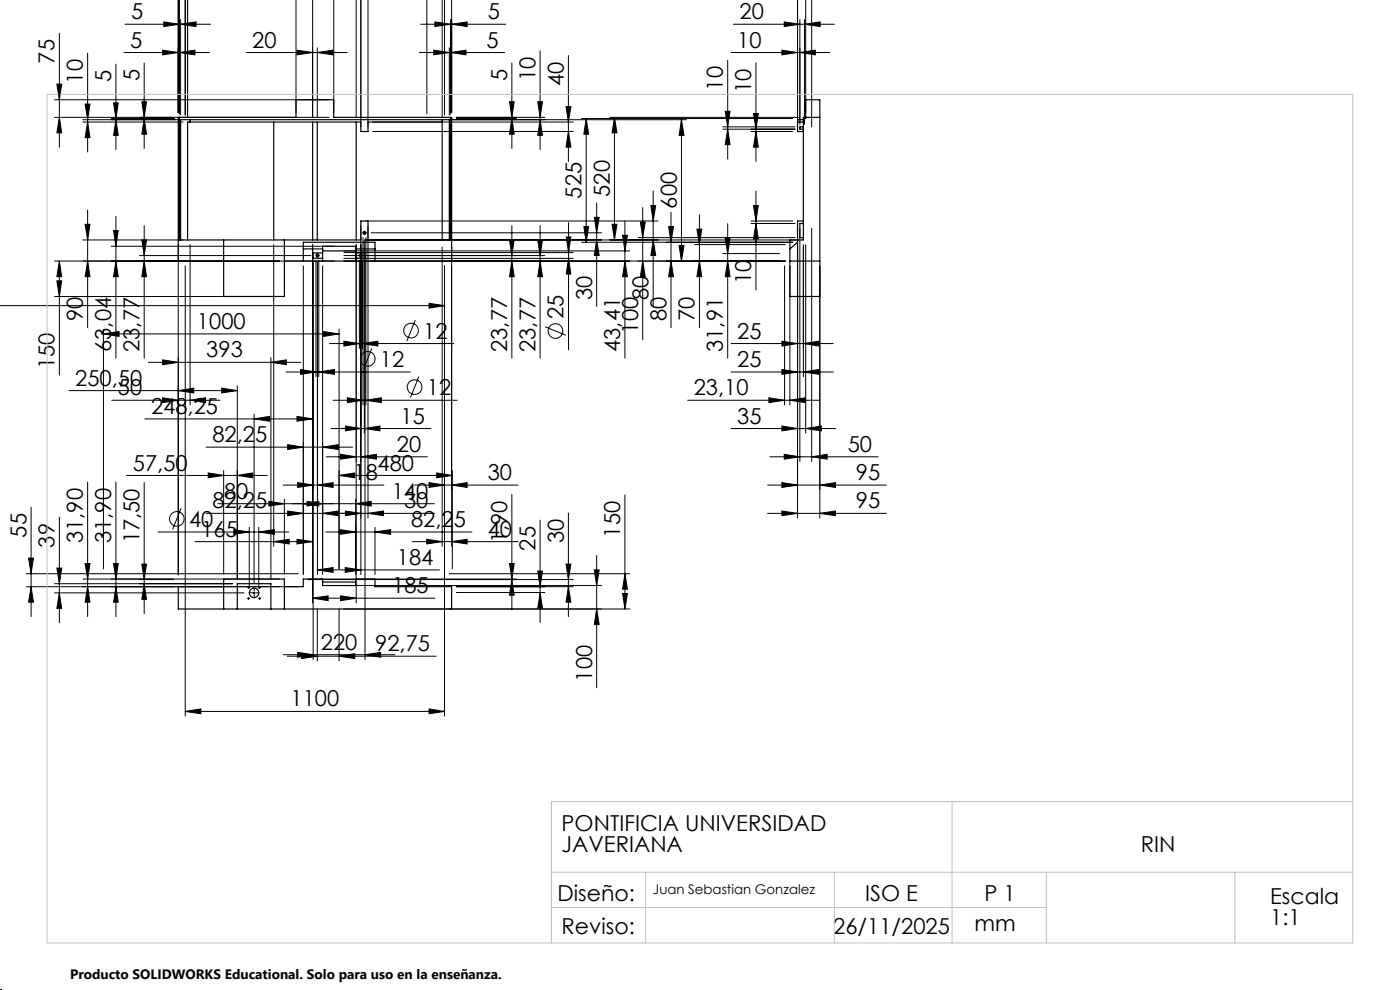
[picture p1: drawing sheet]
<svg xmlns="http://www.w3.org/2000/svg" width="297mm" height="210mm" viewBox="0 0 297 210" stroke-linecap="round" stroke-linejoin="round" font-family="sans-serif">
<g fill="none" stroke="#000" stroke-width=".25">
<path d="M38.1 24.9v26M40.3 25.4v.5M58.1 25.9v25M66.3 25.9v25M67.3 25.9v25M75.6 25.9v25M93.8 25.9h-15.7v2h-1.5v-2h-36.8v25M93.8 25.4v25.5M95.8 25.1h-.2v25.8M169.2 25.9h1.2M170.4 25.4h-1.2v2.5h1.2M170.4 26.9h-.7v.5h.7"/>
<path d="M173.9 24.9h-3.5v26h-2.8v12h6.3v-41.7h-3v3.9h-.5M37.8 50.9h38.8v-4h1.5v4h17.7M38.3 50.9v-25.5h57v25.5M47.4 55.4h-9.6v-30.5h25v-3.7h8v3.7h25v30.5h-35.5M47.4 50.9v12h12.9v-12M64.3 52.8h4.1M64.3 55.4v-4h15.3v4M68.4 53.6v1.2M68.4 53.6v-1.4h7.1v1.4M68.4 53.6h-2v1.2h2M68.4 54.8v.6M68.4 53.2h7.1"/>
<path d="M75.5 53.6v1.2M75.5 54.8v.6M75.5 53.6h1.9v1.2h-1.9M75.5 52.8h4.1M167.6 55.4h6.3M169.2 51.4l-1.6 1.4M170.4 46.9h-1.2v8.5M170.4 47.4h-.7v3h.7M47.4 124.5h-9.6v4.7h58v-4.7h-16.2v-1.7h-4.1v1.4h-7.1v-1.4h-4.1v1.7h-4M47.4 129.2v-6.4h12.9v6.4M50.3 129.2v-5.4h7.2v5.4M68.4 123.5h7.1"/>
<circle cx="67.3" cy="54.2" r=".3"/>
<circle cx="76.5" cy="54.2" r=".3"/>
<circle cx="77.3" cy="49.4" r=".3"/>
<circle cx="52.7" cy="124.6" r=".11"/>
<circle cx="52.7" cy="126.9" r=".09"/>
<circle cx="53.9" cy="125.8" r="1"/>
<circle cx="55.1" cy="124.6" r=".11"/>
<circle cx="55.1" cy="126.9" r=".09"/>
</g>
<g fill="none" stroke="#000" stroke-width=".21">
<path d="M37.8 -.1v24M38.1 -.1v24.3M39.3 -.1v24.5M39.8 -.1v25M62.8 -.1v24M66.3 0v24.9M70.8 -.1v24M75.6 -.1v25M76.6 -.1v27M78.1 -.1v27M90.6 -.1v24.3M93.8 -.1v25"/>
<path d="M94.3 -.1v24.5M95.8 -.1v24M169.2 -.1v27M170.9 -.1v24M172.2 -.1v27M12.1 17.8h1l-.5 3.4zM12.6 7v24.2M18.6 11.3v20.9M24.6 13.6v18.1M26.3 11.1h18.1M26.5 5.1h18.2M30.6 13.4v18.1"/>
<path d="M34.5 10.6l3.3 .5-3.3 .5zM34.7 4.6l3.4 .5-3.4 .5zM38.1 11.1l3.2-.5v1zM38.3 5.1l3.3-.5v1zM38.3 4.2v20.2M52.2 11.1h21.5M63 10.6l3.3 .5-3.3 .5zM67.3 11.1l3.3-.5v1zM67.3 10.2v14.7M89 11.1h18.1M89.2 5.1h18.1M92 10.6l3.3 .5-3.3 .5z"/>
<path d="M92.3 4.6l3.3 .5-3.3 .5zM95.3 10.2v14.2M95.6 11.1l3.2-.5v1zM95.6 4.2v20M95.8 5.1l3.3-.5v1zM108.6 13.4v18.1M114.6 10.8v20.9M120.6 11.8v22.4M154.4 12.8v21M155.1 11.1h20.9M155.6 5.1h21.4M160.4 13.3v20.9"/>
<path d="M165.9 10.6l3.3 .5-3.3 .5zM166.4 4.6l3.3 .5-3.3 .5zM169.7 11.1l3.3-.5v1zM169.7 4.2v22.2M170.7 5.1l3.3-.5v1zM170.7 4.2v22.2M11.6 24.9h58.2M11.6 21.2h58.2M12.6 24.9l.5 3.3h-1zM17.6 25.4h20.7M17.6 25.9h21.2M18.1 22.1h1l-.5 3.3z"/>
<path d="M18.6 25.9l.5 3.3h-1zM23.6 25.1h13.4M24.1 21.8h1l-.5 3.3zM24.6 25.4l.5 3.3h-1zM30.1 21.6h1l-.5 3.3zM30.6 25.1l.5 3.4h-1zM79.1 25.9h42.5M79.1 27.9h42.5M95.3 25.4h50.3M96.8 24.9h18.8M96.8 25.1h12.8M108.1 21.6h1l-.5 3.3z"/>
<path d="M108.6 25.1l.5 3.4h-1zM114.1 21.6h1l-.5 3.3zM114.6 25.4l.5 3.3h-1zM120.1 22.6h1l-.5 3.3zM120.6 27.9l.5 3.3h-1zM123.4 25.1h44.8M124.4 25.1l.5 3.4h-1zM124.4 25.1v26.3M129.4 24.9h40M130.4 24.9l.5 3.3h-1zM130.4 24.9v26M144.6 25.4l.5 3.3h-1z"/>
<path d="M144.6 25.4v30M153.4 26.9h15.3M153.4 27.4h15.3M153.8 23.6h1.1l-.5 3.3zM154.4 27.4l.5 3.3h-1.1zM159.3 27.9h8.9M159.8 24.1h1.1l-.5 3.3zM160.4 27.9l.5 3.3h-1.1zM11.6 55.4h59.3M12.1 59.6h1l-.5 3.3zM12.6 55.4l.5 3.3h-1zM12.6 55.4v24.2"/>
<path d="M17.6 50.9h21.2M18.1 47.6h1l-.5 3.3zM18.6 55.4l.5 3.3h-1zM18.6 44.5v25M23.6 52.2h47.3M24.1 48.9h1l-.5 3.3zM24.6 55.4l.5 3.3h-1zM24.6 45.9v30.1M29.6 54.2h36.3M30.1 50.9h1l-.5 3.3zM30.6 55.4l.5 3.3h-1zM30.6 47.9v28.1"/>
<path d="M37.8 51.9v70M39.3 56.4v95.5M40.3 51.9v34M58.1 51.9v64M64.3 56.4v65.4M66.3 51.9v76M66.4 55.2v84.7M67 55.2v24.7M67.2 54.2h.3M67.3 54.1v.2M67.3 55.6v66.3M67.6 55.2v24.7"/>
<path d="M68.4 56.4v65.4M73 55.4h93.7M73 53.2h60.6M73 54.8h48.6M73 53.6h48.6M73 54.2h42.6M75.6 51.9v76M76.2 55.2v18.7M76.6 47.9v74M76.8 55.2v18.7M77 50.4v35.5M77.2 49.4h.2"/>
<path d="M77.3 49.3v.2M77.3 50.8v41.1M77.4 55.2v84.7M77.5 50.9h91.9M77.5 46.9h62.1M77.6 50.4v35.5M78.1 47.9v62M78.7 49.4h48.9M93.8 52.4v63.5M94.3 56.4v95.5M95.8 52.4v63.5M108.1 50.9h1l-.5 3.3z"/>
<path d="M108.6 55.4l.5 3.3h-1zM108.6 47.9v28.1M114.1 50.9h1l-.5 3.3zM114.6 55.4l.5 3.3h-1zM114.6 47.9v28.1M120.1 50.3h1l-.5 3.3zM120.6 54.8l.5 3.3h-1zM120.6 47.2v27M123.4 51.4h44.8M123.9 48.1h1l-.5 3.3zM126.1 46.1h1l-.5 3.3zM126.6 50.9l.5 3.3h-1z"/>
<path d="M126.6 43v22M129.9 47.6h1l-.5 3.3zM132.1 49.9h1l-.5 3.3zM132.6 55.4l.5 3.3h-1zM132.6 46.9v29.1M135.4 50.4h33.3M135.9 47.1h1l-.6 3.3zM136.3 55.4l.6 3.3h-1zM136.3 44.1v28M138.1 43.6h1l-.5 3.3zM138.6 50.9l.5 3.3h-1zM138.6 40.5v24.5"/>
<path d="M141.9 48.1h1l-.6 3.3zM142.3 55.4l.6 3.3h-1zM142.3 45v24.5M144.1 52.1h1l-.5 3.3zM147.4 51.9h19.2M147.8 48.6h1.1l-.5 3.3zM148.4 55.4l.5 3.3h-1.1zM148.4 45.5v24M153.4 53.8h12M153.8 50.5h1.1l-.5 3.3zM154.4 55.4l.5 3.3h-1.1zM154.4 47.4v28.6"/>
<path d="M159.3 46.9h8.9M159.3 47.4h9.4M159.8 43.6h1.1l-.5 3.3zM160.4 47.4l.5 3.3h-1.1zM160.4 40.5v21M166.4 56.4v29.5M167.6 56.4v29.5M169.2 51.9v58M169.7 48.4v49.5M170.4 51.9v28M170.9 51.9v40M172.2 48.4v49.5"/>
<path d="M173.9 56.4v53.5M0 64.8h94.3M11.6 62.9h47.7M21.9 70.8l3.4-.5v1.1zM21.9 69.8v50.9M21.9 70.8h50M31.5 76.9h32.3M34.5 76.3l3.3 .6-3.3 .5zM57.5 76.9l3.2-.6v1.1zM57.5 75.8v47M60.7 78.9h26.3M63.7 78.4l3.3 .5-3.3 .5z"/>
<path d="M67.6 78.9l3.3-.5v1zM68.7 70.3l3.2 .5-3.2 .6zM69.9 72.9h26.3M71.9 69.8v50.9M73 72.4l3.2 .5-3.2 .5zM76.8 72.9l3.4-.5v1zM78.9 73.9l-1.8 4.4M88.1 67.9l-1.8 4.4M88.9 79.9l-1.8 4.4M91 64.3l3.3 .5-3.3 .6zM115.6 69.3l4.5 1.8M155.1 72.9h21.7"/>
<path d="M155.1 78.9h21.7M165.9 72.4l3.3 .5-3.3 .5zM165.9 78.4l3.3 .5-3.3 .5zM170.4 72.9l3.3-.5v1zM170.4 78.9l3.3-.5v1zM14.6 82.9h35.7M23.7 84.9h23M30.7 88.9h35.6M34.5 84.4l3.3 .5-3.3 .5zM37.8 82.9l3.3-.6v1.1zM40.3 84.9l3.3-.5v1zM43.7 94.9h31.1"/>
<path d="M47 82.3l3.3 .6-3.3 .5zM47.4 99.8v22M50.3 81.8v41M53.9 88.9l3.3-.6v1.1zM53.9 87.8v35.8M61 94.3l3.3 .6-3.3 .4zM63 88.3l3.3 .6-3.3 .5zM68.4 94.9l3.4-.6v1zM69.2 96.9h21.5M70.2 90.9h21.2M70.7 84.9h26.3M72.2 96.4l3.4 .5-3.4 .5z"/>
<path d="M73.3 90.4l3.3 .5-3.3 .5zM73.7 84.4l3.3 .5-3.3 .5zM76.6 96.9l3.3-.5v1zM77.3 90.9l3.3-.5v1zM77.6 84.9l3.3-.5v1zM96 99.8v20.9M145.9 84.9h28M155.1 90.9h22.2M163.1 84.4l3.3 .5-3.3 .5zM163.3 96.9h23M165.9 90.4l3.3 .5-3.3 .5zM166.4 96.4l3.3 .5-3.3 .5z"/>
<path d="M167.6 84.9l3.3-.5v1zM170.9 90.9l3.3-.5v1zM172.2 96.9l3.3-.5v1zM6.1 118.4h1l-.5 3.3zM6.6 107.6v23.2M12.6 109.7v22.4M18.1 119.5h1l-.5 3.3zM18.6 102.3v28.5M24.1 119.5h1l-.5 3.3zM24.6 102.3v28.5M26.9 100.9h29.8M30.1 119.7h1l-.5 3.2z"/>
<path d="M30.6 102.4v27.8M33.5 112.8h27.7M38.4 107.8l-1.8 4.5M41.3 114.9h25M43.7 108.9h48.5M44.2 100.3l3.2 .6-3.2 .4zM46.2 106.8h45.9M49.6 112.4l3.3 .4-3.3 .5zM50.3 100.9l3.3-.6v1zM52.9 111.9v12.9M54.9 112.8l3.3-.4v.9zM54.9 111.9v12.9"/>
<path d="M57 106.4l3.3 .4-3.3 .5zM58.1 114.9l3.2-.5v1zM60.1 102.9h21.4M60.3 105.9v15.9M61 108.4l3.3 .5-3.3 .5zM63 114.4l3.3 .5-3.3 .5zM63.1 102.4l3.3 .5-3.3 .5zM64.3 106.8l3.3-.4v.9zM65.2 106.4l3.2 .4-3.2 .5zM67.3 102.9l3.4-.5v1zM68.4 108.9l3.4-.5v1zM69.1 112.8h31"/>
<path d="M71.9 100.9l3.3-.6v1zM71.9 100.9h24.1M72.1 112.4l3.4 .4-3.4 .5zM73.3 108.4l3.3 .5-3.3 .5zM75.5 106.8l3.2-.4v.9zM75.5 105.9v15.9M78.1 108.9l3.3-.5v1zM79.6 112.8l3.3-.4v.9zM79.6 111.9v9.9M87.5 114.9h22.4M87.9 102.9h22M90.5 114.4l3.3 .5-3.3 .5z"/>
<path d="M91 102.4l3.3 .5-3.3 .5zM92.6 100.3l3.4 .6-3.4 .4zM95.8 114.9l3.3-.5v1zM95.8 102.9l3.3-.5v1zM108.1 119.5h1l-.5 3.3zM108.6 104.9v24.4M114.6 110.3v21.7M120.1 119.7h1l-.5 3.2zM120.6 108.8v22M126.6 117.9v28M132.6 105v24.2M162.8 102.9h25.2"/>
<path d="M162.8 108.9h25.2M165.9 108.4l3.3 .5-3.3 .5zM165.9 102.4l3.3 .5-3.3 .5zM173.9 108.9l3.3-.5v1zM173.9 102.9l3.3-.5v1zM5.6 121.7h57.7M5.6 124.5h57.7M6.6 124.5l.5 3.2h-1zM11.6 125.8h40.2M11.6 123.8h37.7M12.1 120.5h1l-.5 3.3zM12.6 125.8l.5 3.3h-1z"/>
<path d="M17.6 122.8h41.7M18.6 124.5l.5 3.2h-1zM24.6 124.5l.5 3.2h-1zM29.6 122.9h7.2M30.6 123.8l.5 3.3h-1zM52.6 124.6h.2M52.6 127h.2M52.7 124.5v.2M52.7 126.8v.3M53.8 125.8h.2M53.9 125.7v.2M55 124.6h.2"/>
<path d="M55 127h.2M55.1 124.5v.2M55.1 126.8v.3M60.1 138.9h23.7M61 139.2h31.5M63.1 138.4l3.3 .5-3.3 .5zM64 138.7l3.3 .5-3.3 .5zM65.3 122.9h56.3M65.3 122.8h44.3M66.3 126.9l3.3-.5v1zM66.3 126.9h26M67.3 129.2v11"/>
<path d="M67.3 120.9l3.4-.5v1zM67.3 120.9h25.9M71.9 139.2l3.3-.5v1zM71.9 129.2v11M72.2 126.4l3.4 .5-3.4 .5zM73 129.2h60.6M73 124.2h54.6M73.2 120.4l3.4 .5-3.4 .5zM77.4 138.9l3.4-.5v1zM95.3 121.7h38.3M96.8 124.5h24.8M96.8 125.7h18.8"/>
<path d="M108.6 122.9l.5 3.4h-1zM114.1 121.1h1l-.5 3.4zM114.6 125.7l.5 3.3h-1zM120.6 124.5l.5 3.2h-1zM126.1 120.9h1l-.5 3.3zM126.6 129.2l.5 3.3h-1zM132.1 125.9h1l-.5 3.3zM132.6 121.7l.5 3.3h-1zM39.3 150.9l3.3-.5v1zM39.3 150.9h55M91 150.4l3.3 .5-3.3 .5z"/>
<circle cx="78" cy="76.1" r="1.55"/>
<circle cx="87.2" cy="70.1" r="1.55"/>
<circle cx="117.8" cy="70.2" r="1.56"/>
<circle cx="88" cy="82.1" r="1.55"/>
<circle cx="37.5" cy="110.1" r="1.56"/>
</g>
<g fill="none" stroke="#000" stroke-width=".21" stroke-dasharray="15.2 1.3 1.3 1.3" stroke-linecap="butt">
<path d="M67.1 54.2h-.2M67.4 53.9v-.1M67.4 54.4v.2M67.6 54.2h.2M76.3 54.2h-.2M76.6 53.9v-.1M76.6 54.4v.2M76.8 54.2h.2M77.1 49.4h-.2M77.3 49.1v-.1M77.3 49.6v.2M77.6 49.4h.2"/>
<path d="M52.6 124.6h-.1M52.6 126.9h-.1M52.7 124.4v-.1M52.7 124.7v.1M52.7 126.8v-.1M52.7 127.1v.1M52.9 124.6h.1M52.9 126.9h.1M53.7 125.7h-.9M53.9 125.5v-.9M53.9 126v.9M54.2 125.7h.8"/>
<path d="M55 126.9h-.1M55 124.6h-.1M55.1 126.8v-.1M55.1 127.1v.1M55.1 124.4v-.1M55.1 124.7v.1M55.2 126.9h.1M55.2 124.6h.1"/>
</g>
<path d="M0 210h.1" fill="none" stroke="#000" stroke-width=".21" stroke-dasharray="1.3 .6"/>
<path d="M10 20h277v180h-277zM202 170v30M287 170h-170v30M117 185h170M117 192.5h105M137 185v15M177 185v15M222 185v15M262 185v15" fill="none" stroke="#c0c0c0" stroke-width=".21"/>
<g fill="#000">
<path d="M39.8 -.1h3.3zM36 -.1h3.3zM67.3 102.9l3.4-.5v1zM63.1 102.4l3.3 .5-3.3 .5zM39.3 -.1h3.3zM34.5 -.1h3.3zM38.1 11.1l3.2-.5v1zM34.5 10.6l3.3 .5-3.3 .5zM68.4 108.9l3.4-.5v1zM61 108.4l3.3 .5-3.3 .5zM59.5 -.1h3.3zM37.8 -.1h3.3zM76.6 -.1h3.3zM72.2 -.1h3.4zM76.6 96.9l3.3-.5v1zM72.2 96.4l3.4 .5-3.4 .5zM77.3 90.9l3.3-.5v1zM73.3 90.4l3.3 .5-3.3 .5zM95.8 114.9l3.3-.5v1zM90.5 114.4l3.3 .5-3.3 .5zM91 64.3l3.3 .5-3.3 .6zM-.1 64.3v1.1zM71.9 139.2l3.3-.5v1zM64 138.7l3.3 .5-3.3 .5zM75.5 106.8l3.2-.4v.9zM65.2 106.4l3.2 .4-3.2 .5zM47 82.3l3.3 .6-3.3 .5zM37.8 82.9l3.3-.6v1.1zM57.5 76.9l3.2-.6v1.1zM34.5 76.3l3.3 .6-3.3 .5zM68.7 70.3l3.2 .5-3.2 .6zM21.9 70.8l3.4-.5v1.1zM79.6 112.8l3.3-.4v.9zM72.1 112.4l3.4 .4-3.4 .5zM50.3 100.9l3.3-.6v1zM44.2 100.3l3.2 .6-3.2 .4zM173.9 108.9l3.3-.5v1zM165.9 108.4l3.3 .5-3.3 .5zM172.2 -.1h3.3zM165.9 -.1h3.3zM170.4 72.9l3.3-.5v1zM165.9 72.4l3.3 .5-3.3 .5zM169.7 11.1l3.3-.5v1zM165.9 10.6l3.3 .5-3.3 .5z"/>
<path d="M63 -.1h3.3zM39.8 -.1h3.3zM38.3 5.1l3.3-.5v1zM34.7 4.6l3.4 .5-3.4 .5zM63 114.4l3.3 .5-3.3 .5zM58.1 114.9l3.2-.5v1z"/>
<path d="M24.1 48.9h1l-.5 3.3zM24.6 55.4l.5 3.3h-1zM114.1 50.9h1l-.5 3.3zM114.6 55.4l.5 3.3h-1zM108.1 50.9h1l-.5 3.3zM108.6 55.4l.5 3.3h-1zM30.1 50.9h1l-.5 3.3zM30.6 55.4l.5 3.3h-1zM138.1 43.6h1l-.5 3.3zM138.6 50.9l.5 3.3h-1zM120.1 22.6h1l-.5 3.3zM120.6 27.9l.5 3.3h-1zM126.1 46.1h1l-.5 3.3zM126.6 50.9l.5 3.3h-1zM108.1 21.6h1l-.5 3.3zM108.6 25.1l.5 3.4h-1zM12.6 55.4l.5 3.3h-1zM12.1 59.6h1l-.5 3.3zM126.1 120.9h1l-.5 3.3zM126.6 129.2l.5 3.3h-1zM6.1 118.4h1l-.5 3.3zM6.6 124.5l.5 3.2h-1zM153.8 50.5h1.1l-.5 3.3zM154.4 55.4l.5 3.3h-1.1zM141.9 48.1h1l-.6 3.3zM142.3 55.4l.6 3.3h-1zM147.8 48.6h1.1l-.5 3.3zM148.4 55.4l.5 3.3h-1.1zM159.8 43.6h1.1l-.5 3.3zM160.4 47.4l.5 3.3h-1.1zM135.9 47.1h1l-.6 3.3zM136.3 55.4l.6 3.3h-1zM124.4 25.1l.5 3.4h-1zM123.9 48.1h1l-.5 3.3zM130.4 24.9l.5 3.3h-1zM129.9 47.6h1l-.5 3.3zM153.8 23.6h1.1l-.5 3.3zM154.4 27.4l.5 3.3h-1.1zM159.8 24.1h1.1l-.5 3.3zM160.4 27.9l.5 3.3h-1.1z"/>
<path d="M120.6 54.8l.5 3.3h-1zM120.1 50.3h1l-.5 3.3zM24.6 25.4l.5 3.3h-1zM24.1 21.8h1l-.5 3.3zM30.6 123.8l.5 3.3h-1zM30.1 119.7h1l-.5 3.2zM12.6 125.8l.5 3.3h-1zM12.1 120.5h1l-.5 3.3z"/>
<path d="M144.1 52.1h1l-.5 3.3zM144.6 25.4l.5 3.3h-1zM18.6 25.9l.5 3.3h-1zM18.1 22.1h1l-.5 3.3zM18.6 55.4l.5 3.3h-1zM18.1 47.6h1l-.5 3.3zM132.6 55.4l.5 3.3h-1zM132.1 49.9h1l-.5 3.3zM114.6 25.4l.5 3.3h-1zM114.1 21.6h1l-.5 3.3zM30.6 25.1l.5 3.4h-1zM30.1 21.6h1l-.5 3.3zM12.6 24.9l.5 3.3h-1zM12.1 17.8h1l-.5 3.4zM132.1 125.9h1l-.5 3.3zM132.6 121.7l.5 3.3h-1zM120.6 124.5l.5 3.2h-1zM120.1 119.7h1l-.5 3.2zM108.6 122.9l.5 3.4h-1zM108.1 119.5h1l-.5 3.3zM24.6 124.5l.5 3.2h-1zM24.1 119.5h1l-.5 3.3zM114.6 125.7l.5 3.3h-1zM114.1 121.1h1l-.5 3.4z"/>
<path d="M34.5 84.4l3.3 .5-3.3 .5zM40.3 84.9l3.3-.5v1zM71.9 100.9l3.3-.6v1zM92.6 100.3l3.4 .6-3.4 .4zM163.1 84.4l3.3 .5-3.3 .5zM167.6 84.9l3.3-.5v1z"/>
<path d="M57 106.4l3.3 .4-3.3 .5zM64.3 106.8l3.3-.4v.9z"/>
<path d="M73.3 108.4l3.3 .5-3.3 .5zM78.1 108.9l3.3-.5v1z"/>
<path d="M91 102.4l3.3 .5-3.3 .5zM95.8 102.9l3.3-.5v1z"/>
<path d="M18.1 119.5h1l-.5 3.3zM18.6 124.5l.5 3.2h-1z"/>
<path d="M66.3 126.9l3.3-.5v1zM72.2 126.4l3.4 .5-3.4 .5z"/>
<path d="M63.1 138.4l3.3 .5-3.3 .5zM77.4 138.9l3.4-.5v1z"/>
<path d="M67.3 120.9l3.4-.5v1zM73.2 120.4l3.4 .5-3.4 .5z"/>
<path d="M39.3 150.9l3.3-.5v1zM91 150.4l3.3 .5-3.3 .5zM90.5 -.1h3.3zM94.3 -.1h3.3zM63 10.6l3.3 .5-3.3 .5zM67.3 11.1l3.3-.5v1zM73 72.4l3.2 .5-3.2 .5zM76.8 72.9l3.4-.5v1zM63.7 78.4l3.3 .5-3.3 .5zM67.6 78.9l3.3-.5v1zM92 10.6l3.3 .5-3.3 .5zM95.6 11.1l3.2-.5v1zM92.3 4.6l3.3 .5-3.3 .5zM95.8 5.1l3.3-.5v1zM38.1 -.1h3.2zM87.2 -.1h3.4zM70.8 -.1h3.3zM92.5 -.1h3.3zM73.7 84.4l3.3 .5-3.3 .5zM77.6 84.9l3.3-.5v1zM61 94.3l3.3 .6-3.3 .4zM68.4 94.9l3.4-.6v1zM49.6 112.4l3.3 .4-3.3 .5zM54.9 112.8l3.3-.4v.9zM53.9 88.9l3.3-.6v1.1zM63 88.3l3.3 .6-3.3 .5zM165.9 102.4l3.3 .5-3.3 .5zM173.9 102.9l3.3-.5v1zM165.9 90.4l3.3 .5-3.3 .5zM170.9 90.9l3.3-.5v1zM165.9 -.1h3.3zM170.9 -.1h3.3zM166.4 96.4l3.3 .5-3.3 .5zM172.2 96.9l3.3-.5v1zM165.9 78.4l3.3 .5-3.3 .5zM170.4 78.9l3.3-.5v1zM166.4 4.6l3.3 .5-3.3 .5zM170.7 5.1l3.3-.5v1z"/>
</g>
<g font-size="4.7">
<text x="27.8" y="4.1">5</text>
<text x="103.5" y="4.1">5</text>
<text x="156.9" y="4.1">20</text>
<text x="27.6" y="10.1">5</text>
<text x="53.5" y="10.1">20</text>
<text x="103.2" y="10.1">5</text>
<text x="156.4" y="10.1">10</text>
<text x="11.6" y="13.5" transform="rotate(-90 11.6 13.5)">75</text>
<text x="17.6" y="17.7" transform="rotate(-90 17.6 17.7)">10</text>
<text x="23.6" y="17.5" transform="rotate(-90 23.6 17.5)">5</text>
<text x="29.6" y="17.2" transform="rotate(-90 29.6 17.2)">5</text>
<text x="107.6" y="17.2" transform="rotate(-90 107.6 17.2)">5</text>
<text x="113.6" y="17.2" transform="rotate(-90 113.6 17.2)">10</text>
<text x="119.6" y="18.2" transform="rotate(-90 119.6 18.2)">40</text>
<text x="153.4" y="19.2" transform="rotate(-90 153.4 19.2)">10</text>
<text x="159.4" y="19.7" transform="rotate(-90 159.4 19.7)">10</text>
<text x="129.4" y="41.8" transform="rotate(-90 129.4 41.8)">520</text>
<text x="123.4" y="42.1" transform="rotate(-90 123.4 42.1)">525</text>
<text x="143.6" y="44.3" transform="rotate(-90 143.6 44.3)">600</text>
<text x="125.6" y="63.7" transform="rotate(-90 125.6 63.7)">30</text>
<text x="137.6" y="63.7" transform="rotate(-90 137.6 63.7)">80</text>
<text x="159.4" y="60.2" transform="rotate(-90 159.4 60.2)">10</text>
<text x="17.6" y="68.2" transform="rotate(-90 17.6 68.2)">90</text>
<text x="41.8" y="69.8">1000</text>
<text x="89.8" y="71.8">12</text>
<text x="119.6" y="67.6" transform="rotate(-90 119.6 67.6)">25</text>
<text x="135.4" y="70.8" transform="rotate(-90 135.4 70.8)">100</text>
<text x="141.4" y="68.2" transform="rotate(-90 141.4 68.2)">80</text>
<text x="147.4" y="68.2" transform="rotate(-90 147.4 68.2)">70</text>
<text x="156.4" y="71.9">25</text>
<text x="23.6" y="74.7" transform="rotate(-90 23.6 74.7)">63,04</text>
<text x="29.6" y="74.7" transform="rotate(-90 29.6 74.7)">23,77</text>
<text x="43.8" y="75.8">393</text>
<text x="80.6" y="77.8">12</text>
<text x="107.6" y="74.7" transform="rotate(-90 107.6 74.7)">23,77</text>
<text x="113.6" y="74.7" transform="rotate(-90 113.6 74.7)">23,77</text>
<text x="131.6" y="74.7" transform="rotate(-90 131.6 74.7)">43,41</text>
<text x="153.4" y="74.7" transform="rotate(-90 153.4 74.7)">31,91</text>
<text x="156.4" y="77.9">25</text>
<text x="11.6" y="78.3" transform="rotate(-90 11.6 78.3)">150</text>
<text x="16" y="81.8">250,50</text>
<text x="25" y="83.9">50</text>
<text x="90.5" y="83.8">12</text>
<text x="147.2" y="83.9">23,10</text>
<text x="32" y="87.8">248,25</text>
<text x="85" y="89.9">15</text>
<text x="156.4" y="89.9">35</text>
<text x="45.1" y="93.8">82,25</text>
<text x="84.2" y="95.9">20</text>
<text x="179.8" y="95.9">50</text>
<text x="28.2" y="99.8">57,50</text>
<text x="75" y="101.9">18</text>
<text x="80.1" y="99.8">480</text>
<text x="103.5" y="101.9">30</text>
<text x="181.6" y="101.9">95</text>
<text x="45.1" y="107.9">82,25</text>
<text x="47.5" y="105.8">80</text>
<text x="83.1" y="105.8">140</text>
<text x="85.7" y="107.9">30</text>
<text x="181.6" y="107.9">95</text>
<text x="40.1" y="111.8">40</text>
<text x="42.7" y="113.9">165</text>
<text x="87.2" y="111.8">82,25</text>
<text x="103.5" y="113.9">40</text>
<text x="5.6" y="114" transform="rotate(-90 5.6 114)">55</text>
<text x="11.6" y="116.2" transform="rotate(-90 11.6 116.2)">39</text>
<text x="17.6" y="115.2" transform="rotate(-90 17.6 115.2)">31,90</text>
<text x="23.6" y="115.2" transform="rotate(-90 23.6 115.2)">31,90</text>
<text x="29.6" y="115.3" transform="rotate(-90 29.6 115.3)">17,50</text>
<text x="84.2" y="119.9">184</text>
<text x="107.6" y="115.2" transform="rotate(-90 107.6 115.2)">1,90</text>
<text x="113.6" y="116.8" transform="rotate(-90 113.6 116.8)">25</text>
<text x="119.6" y="115.3" transform="rotate(-90 119.6 115.3)">30</text>
<text x="131.6" y="114" transform="rotate(-90 131.6 114)">150</text>
<text x="83.2" y="125.9">185</text>
<text x="68.1" y="137.9">220</text>
<text x="79.6" y="138.2">92,75</text>
<text x="61.7" y="149.9">1100</text>
<text x="125.6" y="144.6" transform="rotate(-90 125.6 144.6)">100</text>
<text x="119.1" y="176.3">PONTIFICIA UNIVERSIDAD</text>
<text x="119.1" y="180.8">JAVERIANA</text>
<text x="242" y="180.8">RIN</text>
<text x="118.3" y="191.1">Diseño:</text>
<text x="183.5" y="191.1">ISO E</text>
<text x="208.9" y="191.1">P 1</text>
<text x="269.5" y="191.8">Escala</text>
<text x="206.8" y="197.4">mm</text>
<text x="269.5" y="196.3">1:1</text>
<text x="119.1" y="198.2">Reviso:</text>
<text x="176.8" y="198.2">26/11/2025</text>
</g>
<text font-size="2.9" x="14.9" y="207.6">Producto SOLIDWORKS Educational. Solo para uso en la enseñanza.</text>
<text font-size="2.8" x="138.5" y="189.7">Juan Sebastian Gonzalez</text>
</svg>
